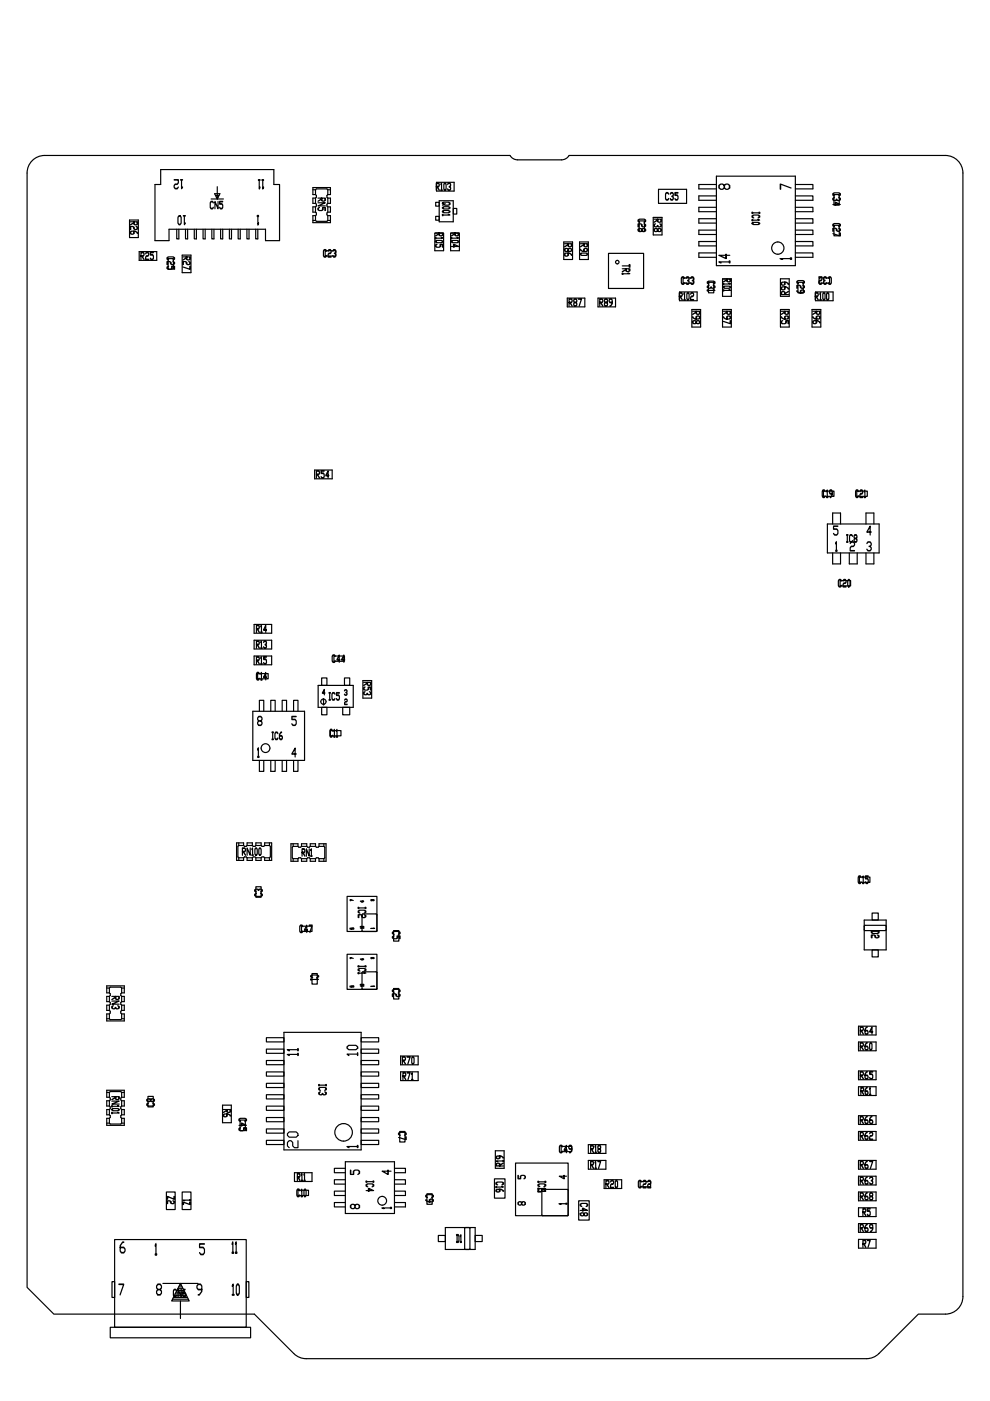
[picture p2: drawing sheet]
<svg xmlns="http://www.w3.org/2000/svg" width="210mm" height="297mm" viewBox="0 0 210 297" stroke-linecap="round" stroke-linejoin="round" font-family="sans-serif">
<path d="M6.8 34.1a3.7 3.7 0 0 1 2.7-1.1h98.6a1.86 1.86 0 0 0 1.6 .9h9.3a1.86 1.86 0 0 0 1.7-.9h79.7a3.7 3.7 0 0 1 3.8 3.7v238.2a3.7 3.7 0 0 1-3.8 3.7h-5.7l-8.3 8.4-.8 .6-1.4 .4-119.3 .1-.9-.2-1.3-.6-8.8-8.7h-42.5l-5.7-5.7v-236.2a3.7 3.7 0 0 1 1.1-2.6z" fill="none" stroke="#000" stroke-width=".25"/>
<g fill="none" stroke="#000" stroke-width=".25">
<path d="M34.1 36h24v3.1h1.2v11.9h-3v-2.4h-20.5v2.4h-2.9v-11.9h1.2zM46.1 39.6v2.6M92.6 38.7h3.7v1.8h-3.7zM151.9 39.1h-3.7v.9h3.7M151.9 37.4h16.7v18.9h-16.7zM168.6 39.1h3.8v.9h-3.8M27.5 46.7h1.8v3.7h-1.8zM29.5 53.3h3.7v1.9h-3.7zM35.7 54.8h1.1v2.3h-1.1zM37.5 48.6v2h.4v-2M38.6 54.1h1.9v3.7h-1.9zM39.3 48.6v2h.5v-2"/>
<path d="M41.2 48.6v2h.4v-2M43.1 48.6v2h.4v-2M44.8 42.2h2.6M44.9 48.6v2h.5v-2M45.5 41.1h1.1l-.5 1.1zM45.7 41.4h.7M45.9 41.8h.4M46.8 48.6v2h.4v-2M48.6 48.6v2h.5v-2M50.5 48.6v2h.4v-2M52.4 48.6v2h.4v-2M54.2 48.6v2h.5v-2"/>
<path d="M66.3 40.2h.6M66.3 46.7h.6M66.9 42h-.6v1.1h.6M66.9 40.2v1.1M66.9 42v1.1M66.9 43.9v1.1M66.9 45.7v1M66.9 41.3h-.6v-1.5h3.8v1.5h-.6M66.9 45.7h-.6v1.5h3.8v-1.5h-.6M66.9 43.9h-.6v1.1h.6M66.9 41.3l.2 .1v.4l-.2 .2M66.9 43.1l.2 .2v.4l-.2 .2"/>
<path d="M66.9 45l.2 .2v.3l-.2 .2M66.9 40.2l.2-.2h2.2l.2 .2M66.9 46.7l.2 .2h2.2l.2-.2M68.9 53.2h2.3v1.1h-2.3zM69.5 42h.6v1.1h-.6M69.5 43.9h.6v1.1h-.6M69.5 40.2v1.1M69.5 42v1.1M69.5 43.9v1.1M69.5 45.7v1M69.5 41.3l-.2 .1v.4l.2 .2M69.5 43.1l-.2 .2v.4l.2 .2"/>
<path d="M69.5 45l-.2 .2v.3l.2 .2M69.5 40.2h.6M69.5 46.7h.6M92.2 49.4h1.9v3.8h-1.9zM92.4 42.9h.7v.8h-.7zM92.4 45.9h.7v.8h-.7zM93.1 42.6h3v4.4h-3zM95.5 49.4h1.9v3.8h-1.9zM96.1 44.2h.7v1.2h-.7zM119.5 51.3h1.9v3.7h-1.9zM122.9 51.3h1.8v3.7h-1.8zM129 53.7h7.5v7.5h-7.5z"/>
<path d="M130.9 55.2a.37 .37 0 0 0-.4 .5 .37 .37 0 0 0 .6 .2 .37 .37 0 0 0 0-.6l-.2-.1M135.5 46.8h1.1v2.3h-1.1zM138.5 46.1h1.9v3.7h-1.9zM139.6 40.1h6v3h-6zM144.8 58.9h2.3v1.1h-2.3zM150.2 59.9h1.1v2.2h-1.1zM151.9 53.6h-3.7v1h3.7M151.9 41.5h-3.7v1h3.7M151.9 44h-3.7v.9h3.7M151.9 46.4h-3.7v.9h3.7M151.9 48.8h-3.7v.9h3.7M151.9 51.2h-3.7v.9h3.7"/>
<path d="M153.2 59.1h1.9v3.7h-1.9zM165.5 59.1h1.8v3.7h-1.8zM168.6 53.6h3.8v1h-3.8M168.6 51.2h3.8v.9h-3.8M168.6 48.8h3.8v.9h-3.8M168.6 46.4h3.8v.9h-3.8M168.6 44h3.8v.9h-3.8M168.6 41.5h3.8v1h-3.8M169.2 59.9h1.1v2.2h-1.1zM173.7 58.9h2.2v1.1h-2.2zM176.8 47.8h1.1v2.2h-1.1zM176.8 41.3h1.1v2.2h-1.1z"/>
<path d="M120.3 63.2h3.7v1.9h-3.7zM126.8 63.2h3.7v1.9h-3.7zM144.1 61.9h3.7v1.9h-3.7zM146.7 65.6h1.8v3.7h-1.8zM153.2 65.6h1.9v3.7h-1.9zM165.5 65.6h1.8v3.7h-1.8zM172.2 65.6h1.8v3.7h-1.8zM172.9 61.9h3.7v1.9h-3.7zM66.7 99.7h3.7v1.8h-3.7zM174.6 104.1h2.2v1.1h-2.2zM175.4 111.1h11v6.1h-11zM176.5 117.2v2.4h1.7v-2.4"/>
<path d="M176.5 111.1v-2.3h1.7v2.3M180.1 117.2v2.4h1.6v-2.4M181.7 104.1h2.2v1.1h-2.2zM183.6 117.2v2.4h1.7v-2.4M183.6 111.1v-2.3h1.7v2.3M53.9 132.4h3.7v1.9h-3.7zM53.9 135.7h3.7v1.9h-3.7zM53.9 139.1h3.7v1.8h-3.7zM70.8 139.1h2.2v1.1h-2.2zM178.1 123.1h2.3v1.1h-2.3zM53.6 150.8h11v10.4h-11zM54.6 142.8h2.3v1.1h-2.3z"/>
<path d="M55 150.8v-2.3h.9v2.3M57.4 150.8v-2.3h.9v2.3M59.8 150.8v-2.3h1v2.3M62.2 150.8v-2.3h1v2.3M67.5 145.3h7.4v4.7h-7.4zM68.2 150h1.1v1.5h-1.1zM68.2 143.7h1.1v1.6h-1.1zM70.1 154.9h2.2v1.1h-2.2zM72.7 150h1.5v1.5h-1.5zM73 143.7h1.2v1.6h-1.2zM76.9 144.3h1.9v3.7h-1.9zM50.6 179.3h1"/>
<path d="M50.6 179.3l-.2 .1v2.3l.2 .2M50.6 178.7v.6M51.6 179.3l.2 .1h.4l.2-.1M51.6 179.3v-.6h-1.4v3.7h1.4v-.5M52.4 179.3v-.6h1.1v.6M52.4 179.3h1.1M53.5 179.3l.2 .1h.4l.2-.1M54.3 179.3v-.6h1.1v.6M54.3 179.3h1.1M55 161.2v2.3h.9v-2.3M55.4 179.3l.2 .1h.3l.2-.1M56.1 179.3v-.6h1.5v3.7h-1.5v-.5"/>
<path d="M56.1 179.3h1M57.1 179.3l.2 .1v2.3l-.2 .2M57.1 178.7v.6M57.4 161.2v2.3h.9v-2.3M59.8 161.2v2.3h1v-2.3M62.2 179.4h1M62.2 179.4l-.2 .2v2.3l.2 .2M62.2 178.9v.5M62.2 161.2v2.3h1v-2.3M63.2 179.4v-.5h-1.5v3.7h1.5v-.5M63.2 179.4l.2 .2h.3l.2-.2M63.9 179.4v-.5h1.1v.5"/>
<path d="M63.9 179.4h1.1M65 179.4l.2 .2h.4l.2-.2M65.8 179.4v-.5h1.1v.5M65.8 179.4h1.1M66.9 179.4l.2 .2h.4l.1-.2M67.6 179.4v-.5h1.5v3.7h-1.5v-.5M67.6 179.4h1.1M68.7 179.4l.2 .2v2.3l-.2 .2M68.7 178.9v.5M50.6 181.9h1M50.6 181.9v.5M51.6 181.9l.2-.2h.4l.2 .2"/>
<path d="M52.4 181.9h1.1M52.4 181.9v.5h1.1v-.5M53.5 181.9l.2-.2h.4l.2 .2M54.3 188h1.1v2.2h-1.1zM54.3 181.9h1.1M54.3 181.9v.5h1.1v-.5M55.4 181.9l.2-.2h.3l.2 .2M56.1 181.9h1M57.1 181.9v.5M62.2 182.1h1M62.2 182.1v.5M63.2 182.1l.2-.2h.3l.2 .2"/>
<path d="M63.9 196.4h2.3v1.1h-2.3zM63.9 182.1v.5h1.1v-.5M63.9 182.1h1.1M65 182.1l.2-.2h.4l.2 .2M65.8 182.1v.5h1.1v-.5M65.8 182.1h1.1M66.9 182.1l.2-.2h.4l.1 .2M67.6 182.1h1.1M68.7 182.1v.5M73.6 190h6.3v7.5h-6.3zM76.8 193.8h3.1v3.6h-3.1zM83.5 197.3h1.1v2.2h-1.1z"/>
<path d="M182.2 186h2.2v1.1h-2.2zM183.2 195.1h4.7v6.3h-4.7zM183.2 196.4l.2-.2h4.3l.2 .2M184.9 193.6h1.3v1.5h-1.3zM187.9 197.1l-.2 .2h-4.3l-.2-.2M22.6 209.5h.6M22.6 216h.6M23.2 210.5h-.6v-1.5h3.8v1.5h-.6M23.2 215h-.6v1.5h3.8v-1.5h-.6M23.2 211.3h-.6v1.1h.6M23.2 213.1h-.6v1.1h.6M23.2 209.5v1"/>
<path d="M23.2 211.3v1.1M23.2 213.1v1.1M23.2 215v1M23.2 210.5l.2 .2v.4l-.2 .2M23.2 212.4l.2 .2v.3l-.2 .2M23.2 214.2l.2 .2v.4l-.2 .2M23.2 209.5l.2-.2h2.2l.2 .2M23.2 216l.2 .2h2.2l.2-.2M25.8 211.3h.6v1.1h-.6M25.8 213.1h.6v1.1h-.6M25.8 209.5v1M25.8 211.3v1.1"/>
<path d="M25.8 213.1v1.1M25.8 215v1M25.8 210.5l-.2 .2v.4l.2 .2M25.8 212.4l-.2 .2v.3l.2 .2M25.8 214.2l-.2 .2v.4l.2 .2M25.8 209.5h.6M25.8 216h.6M60.2 218.9h16.4v24.9h-16.4zM66.2 206.4h1.1v2.2h-1.1zM73.6 202.3h6.3v7.5h-6.3zM76.8 206.1h3.1v3.6h-3.1zM83.5 209.6h1.1v2.2h-1.1z"/>
<path d="M182 217.6h3.7v1.8h-3.7zM184.9 201.4h1.3v1.5h-1.3zM22.6 231.6h.6M22.6 238.1h.6M23.2 232.6h-.6v-1.4h3.8v1.4h-.6M23.2 237.1h-.6v1.5h3.8v-1.5h-.6M23.2 233.4h-.6v1.1h.6M23.2 235.2h-.6v1.2h.6M23.2 231.6v1M23.2 233.4v1.1M23.2 235.2v1.2M23.2 237.1v1"/>
<path d="M23.2 232.6l.2 .2v.4l-.2 .2M23.2 234.5l.2 .2v.4l-.2 .1M23.2 236.4l.2 .1v.4l-.2 .2M23.2 231.6l.2-.2h2.2l.2 .2M23.2 238.1l.2 .2h2.2l.2-.2M25.8 233.4h.6v1.1h-.6M25.8 235.2h.6v1.2h-.6M25.8 231.6v1M25.8 233.4v1.1M25.8 235.2v1.2M25.8 237.1v1M25.8 232.6l-.2 .2v.4l.2 .2"/>
<path d="M25.8 234.5l-.2 .2v.4l.2 .1M25.8 236.4l-.2 .1v.4l.2 .2M25.8 231.6h.6M25.8 238.1h.6M31.4 232.5h1.1v2.2h-1.1zM47.2 234.3h1.8v3.7h-1.8zM50.9 237.5h1.1v2.2h-1.1zM56.5 239.4h3.7v.8h-3.7zM56.5 236.9h3.7v.9h-3.7zM56.5 234.5h3.7v.9h-3.7zM56.5 232.1h3.7v.9h-3.7zM56.5 229.7h3.7v.9h-3.7z"/>
<path d="M56.5 227.3h3.7v.9h-3.7zM56.5 224.8h3.7v.9h-3.7zM56.5 222.4h3.7v.9h-3.7zM56.5 220h3.7v.9h-3.7zM76.6 239.4h3.7v.8h-3.7zM76.6 236.9h3.7v.9h-3.7zM76.6 234.5h3.7v.9h-3.7zM76.6 232.1h3.7v.9h-3.7zM76.6 229.7h3.7v.9h-3.7zM76.6 227.3h3.7v.9h-3.7zM76.6 224.8h3.7v.9h-3.7zM76.6 222.4h3.7v.9h-3.7z"/>
<path d="M76.6 220h3.7v.9h-3.7zM84.8 239.9h1.1v2.2h-1.1zM84.9 223.9h3.8v1.9h-3.8zM84.9 227.2h3.8v1.9h-3.8zM182 220.9h3.7v1.9h-3.7zM182 227.1h3.7v1.8h-3.7zM182 230.4h3.7v1.9h-3.7zM182 236.5h3.7v1.9h-3.7zM182 239.9h3.7v1.9h-3.7zM35.3 252.7h1.8v3.7h-1.8zM38.6 252.7h1.9v3.7h-1.9zM56.5 241.8h3.7v.9h-3.7z"/>
<path d="M62.4 248.6h3.8v1.9h-3.8zM63.2 252.4h2.2v1.1h-2.2zM73.2 255h-2.3v.9h2.3M73.2 252.5h-2.3v1h2.3M73.2 250.1h-2.3v1h2.3M73.2 247.7h-2.3v.9h2.3M73.2 246.3h10.4v11h-10.4zM76.6 241.8h3.7v.9h-3.7zM83.6 247.7h2.4v.9h-2.4M83.6 250.1h2.4v1h-2.4M83.6 252.5h2.4v1h-2.4M83.6 255h2.4v.9h-2.4"/>
<path d="M90.5 253.1h1.1v2.2h-1.1zM104.8 249.9h2.3v4.1h-2.3zM105 244h1.9v3.7h-1.9zM109.3 246.6h11.2v11.2h-11.2zM114.9 252.2h5.5v5.5h-5.5zM119 243.1h2.2v1.1h-2.2zM122.7 254.6h2.2v4.1h-2.2zM124.7 246h3.8v1.9h-3.8zM124.7 242.7h3.8v1.8h-3.8zM128.1 250.1h3.7v1.9h-3.7zM135.7 250.5h2.2v1.1h-2.2zM182 246h3.7v1.9h-3.7z"/>
<path d="M182 256.1h3.7v1.8h-3.7zM182 249.4h3.7v1.8h-3.7zM182 252.7h3.7v1.9h-3.7zM182 259.4h3.7v1.9h-3.7zM23.7 271.7h.6v3.4h-.6zM24.3 262.8h27.9v18.6h-27.9zM34.5 272.1h7.5M36.6 275.5h3.3M36.8 275.1h2.9M37 274.7h2.6M37.1 274.3h2.3M37.3 274h1.9"/>
<path d="M37.5 273.6h1.5M37.7 273.2h1.1M37.9 272.9h.7M38.1 272.5h.3M38.3 272.1l1.8 3.7h-3.7zM38.3 275.8v3.7M52.2 271.7h.6v3.4h-.6zM92.9 261.9h1.5v1.3h-1.5zM94.4 260.3h6.3v4.6h-6.3zM98.7 260.3l-.2 .1v4.3l.2 .2M99.4 260.3l.2 .1v4.3l-.2 .2M100.7 261.9h1.5v1.3h-1.5z"/>
<path d="M182 262.8h3.7v1.8h-3.7zM23.4 281.4h29.7v2.2h-29.7z"/>
<circle cx="164.9" cy="52.6" r="1.3"/>
<circle cx="56.3" cy="158.6" r=".93"/>
<circle cx="68.6" cy="148.8" r=".56"/>
<circle cx="72.8" cy="240.1" r="1.86"/>
<circle cx="81" cy="254.6" r=".93"/>
</g>
<g font-size="3.3">
<text x="154.7" y="40.1" transform="rotate(-90 154.7 40.1)">8</text>
<text x="167.7" y="40.1" transform="rotate(-90 167.7 40.1)">7</text>
<text x="154.7" y="55.8" transform="rotate(-90 154.7 55.8)">14</text>
<text x="167.7" y="55" transform="rotate(-90 167.7 55)">1</text>
<text x="63.2" y="223.8" transform="rotate(-90 63.2 223.8)">11</text>
<text x="75.8" y="223.8" transform="rotate(-90 75.8 223.8)">10</text>
<text x="63.2" y="243.3" transform="rotate(-90 63.2 243.3)">20</text>
<text x="75.8" y="243.3" transform="rotate(-90 75.8 243.3)">1</text>
<text x="25.5" y="265.6">6</text>
<text x="32.9" y="266">1</text>
<text x="42.3" y="266">5</text>
<text x="49.2" y="265.6">11</text>
<text x="25.2" y="274.5">7</text>
<text x="33.2" y="274.5">8</text>
<text x="41.8" y="274.5">9</text>
<text x="49.2" y="274.5">10</text>
</g>
<g font-size="2.8">
<text x="38.7" y="38.1" transform="rotate(-180 38.7 38.1)">12</text>
<text x="55.9" y="38.2" transform="rotate(-180 55.9 38.2)">11</text>
<text x="39.3" y="45.8" transform="rotate(-180 39.3 45.8)">10</text>
<text x="54.8" y="45.8" transform="rotate(-180 54.8 45.8)">1</text>
<text x="176.7" y="113.4">5</text>
<text x="183.8" y="113.4">4</text>
<text x="177.2" y="116.8">1</text>
<text x="180.3" y="116.8">2</text>
<text x="183.8" y="116.8">3</text>
<text x="54.6" y="153.8">8</text>
<text x="61.9" y="153.8">5</text>
<text x="54.6" y="160.5">1</text>
<text x="61.9" y="160.5">4</text>
<text x="76.2" y="249" transform="rotate(-90 76.2 249)">5</text>
<text x="82.9" y="249" transform="rotate(-90 82.9 249)">4</text>
<text x="76.2" y="256.3" transform="rotate(-90 76.2 256.3)">8</text>
<text x="82.9" y="256.3" transform="rotate(-90 82.9 256.3)">1</text>
</g>
<g font-size="2.2">
<text x="92.5" y="40.3">R103</text>
<text x="176.6" y="40.9" transform="rotate(90 176.6 40.9)">C34</text>
<text x="27.7" y="47" transform="rotate(90 27.7 47)">R26</text>
<text x="44.6" y="44.2">CN5</text>
<text x="67.5" y="42" transform="rotate(90 67.5 42)">RN5</text>
<text x="93.9" y="42.9" transform="rotate(90 93.9 42.9)">Q001</text>
<text x="135.3" y="46.5" transform="rotate(90 135.3 46.5)">C28</text>
<text x="138.7" y="46.5" transform="rotate(90 138.7 46.5)">R38</text>
<text x="141.1" y="42.4">C35</text>
<text x="159.5" y="45" transform="rotate(90 159.5 45)">IC10</text>
<text x="176.6" y="47.4" transform="rotate(90 176.6 47.4)">C27</text>
<text x="92.4" y="49.4" transform="rotate(90 92.4 49.4)">R105</text>
<text x="95.7" y="49.4" transform="rotate(90 95.7 49.4)">R104</text>
<text x="119.7" y="51.7" transform="rotate(90 119.7 51.7)">R86</text>
<text x="123.1" y="51.7" transform="rotate(90 123.1 51.7)">R90</text>
<text x="29.9" y="55">R25</text>
<text x="35.5" y="54.5" transform="rotate(90 35.5 54.5)">C25</text>
<text x="38.8" y="54.5" transform="rotate(90 38.8 54.5)">R27</text>
<text x="68.6" y="54.5">C23</text>
<text x="132" y="56.1" transform="rotate(90 132 56.1)">TR1</text>
<text x="150" y="59.6" transform="rotate(90 150 59.6)">C31</text>
<text x="153.4" y="59.2" transform="rotate(90 153.4 59.2)">R101</text>
<text x="169" y="59.5" transform="rotate(90 169 59.5)">C29</text>
<text x="176.3" y="58.7" transform="rotate(-180 176.3 58.7)">C32</text>
<text x="120.6" y="64.9">R87</text>
<text x="127.2" y="64.9">R89</text>
<text x="144" y="63.6">R102</text>
<text x="144.5" y="60.2">C33</text>
<text x="146.9" y="66" transform="rotate(90 146.9 66)">R98</text>
<text x="153.4" y="66" transform="rotate(90 153.4 66)">R97</text>
<text x="165.7" y="66" transform="rotate(90 165.7 66)">R95</text>
<text x="167.1" y="62.5" transform="rotate(-90 167.1 62.5)">R99</text>
<text x="172.4" y="66" transform="rotate(90 172.4 66)">R96</text>
<text x="172.8" y="63.6">R100</text>
<text x="67.1" y="101.3">R54</text>
<text x="174.3" y="105.4">C19</text>
<text x="181.4" y="105.4">C21</text>
<text x="179.5" y="114.9">IC8</text>
<text x="177.7" y="124.4">C20</text>
<text x="54.4" y="137.4">R13</text>
<text x="54.4" y="134.1">R14</text>
<text x="54.4" y="140.8">R15</text>
<text x="70.4" y="140.4">C44</text>
<text x="54.4" y="144.1">C14</text>
<text x="69.8" y="148.4">IC5</text>
<text x="77.1" y="144.7" transform="rotate(90 77.1 144.7)">R53</text>
<text x="57.7" y="156.8">IC6</text>
<text x="69.9" y="156.2">C11</text>
<text x="51.4" y="181.3">RN100</text>
<text x="64" y="181.5">RN1</text>
<text x="55.6" y="190" transform="rotate(-90 55.6 190)">C3</text>
<text x="182" y="187.3">C15</text>
<text x="63.5" y="197.7">C47</text>
<text x="76" y="192.3" transform="rotate(90 76 192.3)">IC2</text>
<text x="83.3" y="197.5" transform="rotate(90 83.3 197.5)">C5</text>
<text x="184.8" y="197.3" transform="rotate(90 184.8 197.3)">D2</text>
<text x="66" y="206.7" transform="rotate(90 66 206.7)">C1</text>
<text x="76" y="204.7" transform="rotate(90 76 204.7)">IC1</text>
<text x="83.3" y="209.8" transform="rotate(90 83.3 209.8)">C2</text>
<text x="23.7" y="211.3" transform="rotate(90 23.7 211.3)">RN3</text>
<text x="182.4" y="219.2">R64</text>
<text x="85.3" y="225.6">R70</text>
<text x="182.4" y="222.6">R60</text>
<text x="23.7" y="232.5" transform="rotate(90 23.7 232.5)">RN101</text>
<text x="67.6" y="229.9" transform="rotate(90 67.6 229.9)">IC3</text>
<text x="85.4" y="228.9">R71</text>
<text x="182.4" y="228.7">R65</text>
<text x="182.5" y="232.1">R61</text>
<text x="32.7" y="234.5" transform="rotate(-90 32.7 234.5)">C8</text>
<text x="47.4" y="235.2" transform="rotate(90 47.4 235.2)">R6</text>
<text x="50.7" y="237.1" transform="rotate(90 50.7 237.1)">C45</text>
<text x="182.4" y="238.2">R66</text>
<text x="84.6" y="240.1" transform="rotate(90 84.6 240.1)">C7</text>
<text x="118.6" y="244.4">C49</text>
<text x="125.2" y="244.4">R18</text>
<text x="182.4" y="241.6">R62</text>
<text x="63" y="250.3">R11</text>
<text x="77.7" y="250.4" transform="rotate(90 77.7 250.4)">IC4</text>
<text x="105.2" y="250.6" transform="rotate(90 105.2 250.6)">C16</text>
<text x="106.7" y="247.2" transform="rotate(-90 106.7 247.2)">R19</text>
<text x="111.3" y="249.9" transform="rotate(-90 111.3 249.9)">5</text>
<text x="114.1" y="250.4" transform="rotate(90 114.1 250.4)">IC11</text>
<text x="120.1" y="249.9" transform="rotate(-90 120.1 249.9)">4</text>
<text x="125.2" y="247.7">R17</text>
<text x="128.5" y="251.8">R20</text>
<text x="135.3" y="251.8">C22</text>
<text x="182.4" y="251.1">R63</text>
<text x="182.4" y="247.7">R67</text>
<text x="35.5" y="253.7" transform="rotate(90 35.5 253.7)">Z2</text>
<text x="40.3" y="255.4" transform="rotate(-90 40.3 255.4)">Z1</text>
<text x="62.9" y="253.7">C10</text>
<text x="90.3" y="253.3" transform="rotate(90 90.3 253.3)">C9</text>
<text x="111.3" y="255.5" transform="rotate(-90 111.3 255.5)">8</text>
<text x="115.6" y="252.7" transform="rotate(-90 115.6 252.7)">9</text>
<text x="120.1" y="255.3" transform="rotate(-90 120.1 255.3)">1</text>
<text x="123.1" y="255.1" transform="rotate(90 123.1 255.1)">C48</text>
<text x="182.4" y="254.4">R68</text>
<text x="183" y="257.8">R5</text>
<text x="96.8" y="263.3">D1</text>
<text x="182.4" y="261.1">R69</text>
<text x="183" y="264.4">R7</text>
<text x="36.8" y="274.9">CN6</text>
</g>
<g font-size="1.7">
<text x="68.3" y="147.3">4</text>
<text x="68.5" y="149.3">1</text>
<text x="73" y="147.4">3</text>
<text x="73.1" y="149.4">2</text>
</g>
<g font-size=".8">
<text x="74.9" y="191" transform="rotate(-90 74.9 191)">7</text>
<text x="77" y="191.2" transform="rotate(-90 77 191.2)">6</text>
<text x="79.3" y="191" transform="rotate(-90 79.3 191)">5</text>
<text x="74.9" y="197" transform="rotate(-90 74.9 197)">1</text>
<text x="77" y="196.8" transform="rotate(-90 77 196.8)">1</text>
<text x="77" y="196.6" transform="rotate(-90 77 196.6)">2</text>
<text x="79.3" y="196.9" transform="rotate(-90 79.3 196.9)">1</text>
<text x="74.9" y="203.3" transform="rotate(-90 74.9 203.3)">7</text>
<text x="77" y="203.5" transform="rotate(-90 77 203.5)">6</text>
<text x="79.3" y="203.3" transform="rotate(-90 79.3 203.3)">5</text>
<text x="74.9" y="209.3" transform="rotate(-90 74.9 209.3)">1</text>
<text x="77" y="209.1" transform="rotate(-90 77 209.1)">1</text>
<text x="77" y="208.9" transform="rotate(-90 77 208.9)">2</text>
<text x="79.3" y="209.1" transform="rotate(-90 79.3 209.1)">1</text>
</g>
</svg>
